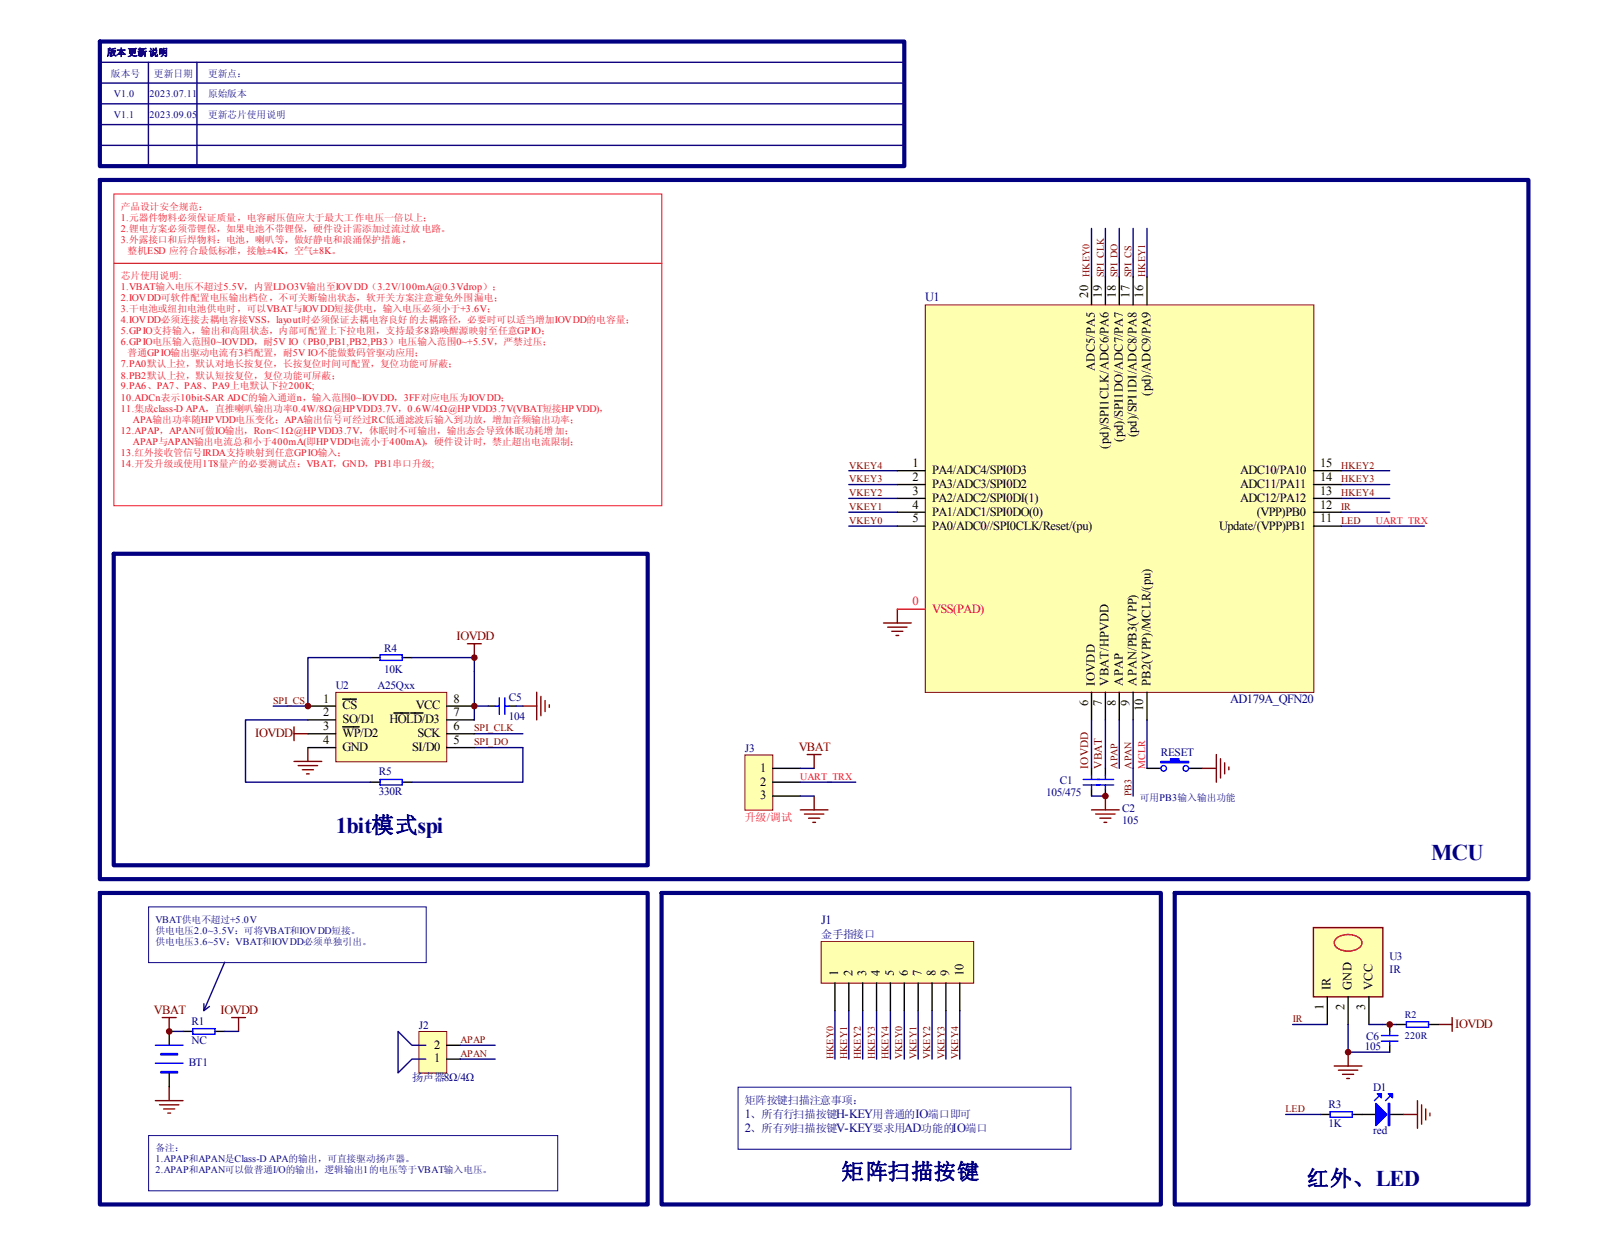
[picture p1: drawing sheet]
<svg xmlns="http://www.w3.org/2000/svg" width="279mm" height="216mm" viewBox="0 0 279 216" stroke-linecap="round" stroke-linejoin="round" font-family="sans-serif">
<path d="M17.3 31.2h247.4v121.1h-247.4zM19.7 96h92.5v53.9h-92.5z" fill="none" stroke="#000080" stroke-width=".72"/>
<path d="M127.8 188.4h57.7v10.7h-57.7z" fill="none" stroke="#11037f" stroke-width=".17"/>
<path d="M249.1 177.5h2.4M251.5 176.3v2.4M231.1 184.7h4.8M231.8 185.4h3.4M232.6 186.2h1.9M233.3 186.9h.5M233.5 182.3v2.4" fill="none" stroke="#800000" stroke-width=".24"/>
<path d="M227.5 160.7h12v12h-12z" fill-rule="evenodd" fill="#ffffb0" stroke="#800000" stroke-width=".24"/>
<path d="M229.9 172.7v4.8M233.5 172.7v4.8M237.1 172.7v4.8M240.7 177.5v1.2M240.7 181.1v1.2" fill="none" stroke="#000" stroke-width=".24"/>
<path d="M231.4 162.6a3.4 3.4 0 0 1 4.2 0 1.04 1.04 0 0 1-.4 1.8 3.2 3.2 0 0 1-4-.7l-.1-.3z" fill="none" stroke="#bf0000" stroke-width=".24"/>
<path d="M49.7 122.3h3.6M82.2 127.1h8.4M82.2 129.5h8.4M223.9 177.5h6M233.5 177.5v4.8h7.2M237.1 177.5h4.8" fill="none" stroke="#000080" stroke-width=".24"/>
<path d="M239.3 179.4h2.9M240.7 178.7v.7M239.3 180.4h2.9M240.7 180.4v.7" fill="none" stroke="#00f" stroke-width=".24"/>
<path d="M81 111.5h2.4M82.2 111.5v2.4M50.9 131.9h4.8M51.7 132.7h3.3M52.4 133.4h1.9M53.1 134.1h.5M53.3 129.5v2.4" fill="none" stroke="#800000" stroke-width=".24"/>
<path d="M58.3 120.1h19.1v11.9h-19.1z" fill="#ffffb0"/>
<path d="M58.2 120h19.2v12h-19.2z" fill="none" stroke="#800000" stroke-width=".17"/>
<g fill="none" stroke="#000" stroke-width=".24">
<path d="M53.3 122.3h4.8M53.3 124.7h4.8M53.3 127.1h4.8M53.3 129.5h4.8M59.3 121.1h2.4M59.3 125.9h2.9M68.2 123.5h2.7M71.1 123.5h2.2M77.4 122.3h4.8M77.4 124.7h4.8M77.4 127.1h4.8M77.4 129.5h4.8"/>
<path d="M84.6 122.3h1.2M88.2 122.3h1.2M228.7 193.1h1.7M234.2 193.1h4.1M240.7 193.1h2.4"/>
</g>
<path d="M85.8 122.3h.7M86.5 120.9v2.9M87.5 122.3h.7M87.5 120.9v2.9M230.4 192.6h3.8v1h-3.8zM239 189.8l-.9 .9M241 189.8l-1 .9" fill="none" stroke="#00f" stroke-width=".24"/>
<path d="M82.2 116.3v8.4M144.6 175.1v8.4M147 175.1v8.4M149.4 175.1v8.4M151.8 175.1v8.4M154.2 175.1v8.4M156.6 175.1v8.4M159 175.1v8.4M161.4 175.1v8.4M163.8 175.1v8.4M166.2 175.1v8.4M222.7 193.1h6" fill="none" stroke="#000080" stroke-width=".24"/>
<path d="M93 119.9v4.8M90.6 122.3h2.4M93.7 120.7v3.3M94.4 121.4v1.9M95.1 122.1v.5M243.1 193.1h2.4M245.5 190.7v4.8M246.2 191.4v3.4M247 192.2v1.9M247.7 192.9v.5" fill="none" stroke="#800000" stroke-width=".24"/>
<g fill="#00f" stroke="#00f" stroke-width=".24">
<path d="M240.5 189.5h.7v.7z"/>
<path d="M238.6 189.5h.7v.7z"/>
<path d="M238.3 191.2l1.9 1.9-1.9 1.9z"/>
<path d="M240.5 191.2h.2v3.8h-.2z" fill-rule="evenodd"/>
</g>
<path d="M114.6 154.7h86.5v54h-86.5zM203.5 154.7h61.2v54h-61.2z" fill="none" stroke="#000080" stroke-width=".72"/>
<path d="M129.1 130.9h4.8v9.5h-4.8z" fill="#ffffb0"/>
<path d="M129 130.8h4.9v9.6h-4.9z" fill="none" stroke="#800000" stroke-width=".17"/>
<g fill="none" stroke="#000" stroke-width=".24">
<path d="M64.1 113.9h1.7M69.7 113.9h1.7M64.1 135.5h1.7M69.7 135.5h1.7M133.8 133.1h4.8M133.8 135.5h4.8M133.8 137.9h4.8M189.1 133.1v1.2M189.1 136.7v1.2M191.5 133.1v1.2M191.5 136.7v1.2M198.7 133.1h2.4"/>
<path d="M205.9 133.1h2.4M241.9 177.5h1.7M247.4 177.5h1.7"/>
</g>
<g fill="none" stroke="#800000" stroke-width=".24">
<path d="M153 107.9h4.8M153.8 108.7h3.3M154.5 109.4h1.9M155.2 110.1h.5M155.4 105.6v2.3M50.9 125.9v2.4M50.9 127.1h2.4M139.8 130.7h2.4M141 130.7v2.4M141 137.9v2.4M191.5 137.9v2.4M208.3 133.1h2.4"/>
<path d="M210.7 130.7v4.8M211.4 131.5v3.3M212.1 132.2v1.9M212.9 132.9v.5M138.6 140.3h4.8M139.3 141.1h3.4M140.1 141.8h1.9M140.8 142.5h.5M189.1 140.3h4.8M189.8 141.1h3.4M190.5 141.8h1.9M191.2 142.5h.5"/>
</g>
<g fill="none" stroke="#000080" stroke-width=".24">
<path d="M189.1 39.6v8.4M191.5 39.6v8.4M193.9 39.6v8.4M196.3 39.6v8.4M198.7 39.6v8.4M147 84h8.4M147 86.4h8.4M147 88.8h8.4M147 91.2h8.4M147 81.6h8.4M232.3 84h8.4M232.3 86.4h8.4"/>
<path d="M232.3 88.8h8.4M232.3 91.2h8.4M232.3 81.6h8.4M64.1 113.9h-10.8v8.4M71.4 113.9h10.8v2.4M47.3 122.3h2.4M53.3 124.7h-10.8v10.8h21.6M82.2 122.3h2.4M89.4 122.3h1.2M90.6 129.5v6h-19.2M138.6 135.5h9.6M138.6 137.9h2.4"/>
<path d="M138.6 133.1h2.4M189.1 137.9h2.4M189.1 124.7v8.4M191.5 124.7v8.4M193.9 124.7v8.4M196.3 124.7v8.4M198.7 124.7v8.4"/>
</g>
<path d="M201.1 131.9h1.7v-.4h1.4v.4h1.7v.3h-4.8z" fill-rule="evenodd" fill="#00f" stroke="#00f" stroke-width=".24"/>
<g fill="none" stroke="#00f" stroke-width=".24">
<path d="M65.8 113.5h3.9v.9h-3.9zM65.8 135.1h3.9v.9h-3.9zM187.6 136h5.3M187.6 135.1h5.3M189.1 134.3v.8M189.1 136v.7M191.5 134.3v.8M191.5 136v.7M243.6 177h3.8v1h-3.8z"/>
<circle cx="201.6" cy="133.1" r=".48"/>
<circle cx="205.4" cy="133.1" r=".48"/>
</g>
<path d="M17.3 7.2h139.3v21.6h-139.3z" fill="none" stroke="#000080" stroke-width=".72"/>
<path d="M17.3 10.8h139.3M17.3 14.4h139.3M17.3 18h139.3M25.7 10.8v18M34.1 10.8v18M17.3 21.6h139.3M17.3 25.2h139.3" fill="none" stroke="#11037f" stroke-width=".24"/>
<path d="M19.7 33.6h94.9v12h-94.9zM19.7 45.6h94.9v42h-94.9z" fill="none" stroke="#ee0e22" stroke-width=".17"/>
<g fill="#800000" stroke="#800000" stroke-width=".17">
<circle cx="233.5" cy="182.3" r=".48"/>
<circle cx="240.7" cy="177.5" r=".48"/>
</g>
<path d="M160.4 52.9h67.2v67.1h-67.2z" fill="#ffffb0"/>
<path d="M160.3 52.8h67.3v67.2h-67.3z" fill="none" stroke="#800000" stroke-width=".17"/>
<g fill="none" stroke="#000" stroke-width=".24">
<path d="M189.1 48v4.8M191.5 48v4.8M193.9 48v4.8M196.3 48v4.8M198.7 48v4.8M155.4 81.6h4.8M155.4 84h4.8M155.4 86.4h4.8M155.4 88.8h4.8M155.4 91.2h4.8M227.5 81.6h4.8M227.5 84h4.8"/>
<path d="M227.5 86.4h4.8M227.5 88.8h4.8M227.5 91.2h4.8M189.1 119.9v4.8M191.5 119.9v4.8M193.9 119.9v4.8M196.3 119.9v4.8M198.7 119.9v4.8M29.3 178.7v2.4M31.7 178.7h1.7M37.2 178.7h1.7M29.3 185.9v2.4"/>
</g>
<path d="M155.4 105.6h4.8" fill="none" stroke="#ee0e22" stroke-width=".24"/>
<g fill="#800000" stroke="#800000" stroke-width=".17">
<circle cx="191.5" cy="137.9" r=".48"/>
<circle cx="53.3" cy="122.3" r=".48"/>
<circle cx="82.2" cy="122.3" r=".48"/>
<circle cx="82.2" cy="113.9" r=".48"/>
</g>
<path d="M28.1 176.3h2.4M29.3 176.3v2.4M40.1 176.3h2.4M41.3 176.3v2.4M26.9 190.7h4.8M27.6 191.4h3.4M28.3 192.2h2M29.1 192.9h.4M29.3 188.3v2.4" fill="none" stroke="#800000" stroke-width=".24"/>
<path d="M33.4 178.2h3.8v1h-3.8zM26.9 184.2h4.8M26.9 181.1h4.8" fill="none" stroke="#00f" stroke-width=".24"/>
<g fill="#00f" stroke="#00f" stroke-width=".24">
<path d="M27.9 182.6h2.8v.2h-2.8z" fill-rule="evenodd"/>
<path d="M27.9 185.7h2.8v.2h-2.8z" fill-rule="evenodd"/>
</g>
<path d="M29.3 178.7h2.4M38.9 178.7h2.4" fill="none" stroke="#000080" stroke-width=".24"/>
<path d="M36.3 174.4l-1 .7M38.9 166.7l-3.6 8.4v-1.2" fill="none" stroke="#11037f" stroke-width=".24"/>
<path d="M25.7 157.1h48.1v9.7h-48.1zM25.7 196.8h70.9v9.5h-70.9z" fill="none" stroke="#11037f" stroke-width=".17"/>
<path d="M17.3 154.7h94.9v54h-94.9z" fill="none" stroke="#000080" stroke-width=".72"/>
<path d="M72.6 178.8h4.8v7.1h-4.8z" fill="#ffffb0"/>
<path d="M72.6 178.7h4.8v7.2h-4.8z" fill="none" stroke="#800000" stroke-width=".17"/>
<path d="M77.4 183.5h2.4M77.4 181.1h2.4" fill="none" stroke="#000" stroke-width=".24"/>
<path d="M240.7 91.2h6M79.8 181.1h6M79.8 183.5h6" fill="none" stroke="#000080" stroke-width=".24"/>
<path d="M73.8 181.1h-2.4l-2.4-2.4v7.2l2.4-2.4h2.4" fill="none" stroke="#11037f" stroke-width=".24"/>
<circle cx="29.3" cy="178.7" r=".48" fill="#800000" stroke="#800000" stroke-width=".17"/>
<path d="M142.3 163.2h26.4v7.1h-26.4z" fill="#ffffb0"/>
<path d="M142.2 163.2h26.5v7.1h-26.5z" fill="none" stroke="#800000" stroke-width=".17"/>
<path d="M144.6 170.3v4.8M147 170.3v4.8M149.4 170.3v4.8M151.8 170.3v4.8M154.2 170.3v4.8M156.6 170.3v4.8M159 170.3v4.8M161.4 170.3v4.8M163.8 170.3v4.8M166.2 170.3v4.8" fill="none" stroke="#000" stroke-width=".24"/>
<path d="M196.3 133.1v4.8" fill="none" stroke="#000080" stroke-width=".24"/>
<g font-size="3.9" fill="#000080">
<text x="58.2" y="144.3">1bit模式spi</text>
<text x="247.9" y="149.1">MCU</text>
</g>
<g font-size="3.8" fill="#000080">
<text x="145.8" y="204.3">矩阵扫描按键</text>
<text x="226.3" y="205.5">红外、LED</text>
</g>
<g font-size="2.2" fill="#000080">
<text x="160.3" y="52.2">U1</text>
<text x="213.1" y="121.8">AD179A_QFN20</text>
<text x="142.2" y="160.1">J1</text>
</g>
<g font-size="2.2">
<text x="188.5" y="51.6" transform="rotate(-90 188.5 51.6)">20</text>
<text x="190.8" y="51.6" transform="rotate(-90 190.8 51.6)">19</text>
<text x="193.3" y="51.6" transform="rotate(-90 193.3 51.6)">18</text>
<text x="195.7" y="51.6" transform="rotate(-90 195.7 51.6)">17</text>
<text x="198" y="51.6" transform="rotate(-90 198 51.6)">16</text>
<text x="189.7" y="64.3" transform="rotate(-90 189.7 64.3)">ADC5/PA5</text>
<text x="199.3" y="68.6" transform="rotate(-90 199.3 68.6)">(pd)/ADC9/PA9</text>
<text x="192" y="77.7" transform="rotate(-90 192 77.7)">(pd)/SPI1CLK/ADC6/PA6</text>
<text x="194.5" y="76.5" transform="rotate(-90 194.5 76.5)">(pd)/SPI1DO/ADC7/PA7</text>
<text x="196.8" y="75.8" transform="rotate(-90 196.8 75.8)">(pd)/SPI1DI/ADC8/PA8</text>
<text x="158.1" y="80.9">1</text>
<text x="158.1" y="83.3">2</text>
<text x="161.5" y="82.1">PA4/ADC4/SPI0D3</text>
<text x="214.8" y="82.1">ADC10/PA10</text>
<text x="228.7" y="83.3">14</text>
<text x="228.7" y="80.9">15</text>
<text x="158.1" y="85.8">3</text>
<text x="158.1" y="88.1">4</text>
<text x="161.5" y="84.6">PA3/ADC3/SPI0D2</text>
<text x="161.5" y="87">PA2/ADC2/SPI0DI(1)</text>
<text x="161.5" y="89.3">PA1/ADC1/SPI0DO(0)</text>
<text x="214.8" y="87">ADC12/PA12</text>
<text x="214.8" y="84.6">ADC11/PA11</text>
<text x="217.7" y="89.3">(VPP)PB0</text>
<text x="228.7" y="88.1">12</text>
<text x="228.7" y="85.8">13</text>
<text x="158.1" y="90.5">5</text>
<text x="161.5" y="91.8">PA0/ADC0//SPI0CLK/Reset/(pu)</text>
<text x="211.2" y="91.8">Update/(VPP)PB1</text>
<text x="228.7" y="90.5">11</text>
<text x="189.7" y="118.8" transform="rotate(-90 189.7 118.8)">IOVDD</text>
<text x="192" y="118.8" transform="rotate(-90 192 118.8)">VBAT/HPVDD</text>
<text x="194.5" y="118.8" transform="rotate(-90 194.5 118.8)">APAP</text>
<text x="196.8" y="118.8" transform="rotate(-90 196.8 118.8)">APAN/PB3(VPP)</text>
<text x="199.3" y="118.8" transform="rotate(-90 199.3 118.8)">PB2(VPP)/MCLR/(pu)</text>
<text x="56" y="121.8">1</text>
<text x="56" y="124.1">2</text>
<text x="59.4" y="122.9">CS</text>
<text x="59.4" y="125.3">SO/D1</text>
<text x="67.5" y="125.3">HOLD/D3</text>
<text x="72.1" y="122.9">VCC</text>
<text x="78.6" y="124.1">7</text>
<text x="78.6" y="121.8">8</text>
<text x="188.5" y="122.3" transform="rotate(-90 188.5 122.3)">6</text>
<text x="190.8" y="122.3" transform="rotate(-90 190.8 122.3)">7</text>
<text x="193.3" y="122.3" transform="rotate(-90 193.3 122.3)">8</text>
<text x="195.7" y="122.3" transform="rotate(-90 195.7 122.3)">9</text>
<text x="198" y="123.3" transform="rotate(-90 198 123.3)">10</text>
<text x="56" y="126.5">3</text>
<text x="56" y="128.9">4</text>
<text x="59.4" y="127.8">WP/D2</text>
<text x="59.4" y="130.1">GND</text>
<text x="71.4" y="130.1">SI/D0</text>
<text x="72.3" y="127.8">SCK</text>
<text x="78.6" y="128.9">5</text>
<text x="78.6" y="126.5">6</text>
<text x="131.7" y="133.7">1</text>
<text x="131.7" y="136.1">2</text>
<text x="131.7" y="138.5">3</text>
<text x="145.2" y="169.2" transform="rotate(-90 145.2 169.2)">1</text>
<text x="147.7" y="169.2" transform="rotate(-90 147.7 169.2)">2</text>
<text x="150" y="169.2" transform="rotate(-90 150 169.2)">3</text>
<text x="152.4" y="169.2" transform="rotate(-90 152.4 169.2)">4</text>
<text x="154.9" y="169.2" transform="rotate(-90 154.9 169.2)">5</text>
<text x="157.2" y="169.2" transform="rotate(-90 157.2 169.2)">6</text>
<text x="159.6" y="169.2" transform="rotate(-90 159.6 169.2)">7</text>
<text x="162.1" y="169.2" transform="rotate(-90 162.1 169.2)">8</text>
<text x="164.4" y="169.2" transform="rotate(-90 164.4 169.2)">9</text>
<text x="166.9" y="169.2" transform="rotate(-90 166.9 169.2)">10</text>
<text x="230.5" y="171.5" transform="rotate(-90 230.5 171.5)">IR</text>
<text x="234.1" y="171.5" transform="rotate(-90 234.1 171.5)">GND</text>
<text x="237.7" y="171.5" transform="rotate(-90 237.7 171.5)">VCC</text>
<text x="229.3" y="175.1" transform="rotate(-90 229.3 175.1)">1</text>
<text x="232.9" y="175.1" transform="rotate(-90 232.9 175.1)">2</text>
<text x="236.5" y="175.1" transform="rotate(-90 236.5 175.1)">3</text>
<text x="75.2" y="184.1">1</text>
<text x="75.2" y="181.7">2</text>
</g>
<g font-size="2.2" fill="#ee0e22">
<text x="158.1" y="104.9">0</text>
<text x="161.5" y="106.2">VSS(PAD)</text>
</g>
<g font-size="2.2" fill="#800000">
<text x="79.1" y="110.9">IOVDD</text>
<text x="44.2" y="127.8">IOVDD</text>
<text x="138.3" y="130.1">VBAT</text>
<text x="26.7" y="175.7">VBAT</text>
<text x="38.2" y="175.7">IOVDD</text>
<text x="252.1" y="178.1">IOVDD</text>
</g>
<g font-size="2.2" fill="#11037f">
<text x="129" y="193.7">1</text>
<text x="129" y="196.1">2</text>
</g>
<g font-size="1.9" fill="#000080">
<text x="66.5" y="113">R4</text>
<text x="58.2" y="119.5">U2</text>
<text x="65.4" y="119.5">A25Qxx</text>
<text x="66.5" y="116.6">10K</text>
<text x="88.1" y="121.4">C5</text>
<text x="88.1" y="124.8">104</text>
<text x="129" y="130.3">J3</text>
<text x="201.1" y="131">RESET</text>
<text x="65.6" y="134.4">R5</text>
<text x="65.6" y="137.8">330R</text>
<text x="181.2" y="137.9">105/475</text>
<text x="183.6" y="135.8">C1</text>
<text x="194.4" y="140.6">C2</text>
<text x="194.4" y="142.7">105</text>
<text x="142.2" y="162.5">金手指接口</text>
<text x="240.7" y="166.3">U3</text>
<text x="240.7" y="168.7">IR</text>
<text x="33.2" y="177.5">R1</text>
<text x="72.6" y="178.2">J2</text>
<text x="32.7" y="184.7">BT1</text>
<text x="33.2" y="180.9">NC</text>
<text x="236.4" y="181.9">105</text>
<text x="236.6" y="180.2">C6</text>
<text x="71.4" y="187.4">扬声器8Ω/4Ω</text>
<text x="230.1" y="191.9">R3</text>
<text x="237.8" y="189.1">D1</text>
<text x="230.1" y="195.3">1K</text>
<text x="237.8" y="196.5">red</text>
</g>
<g font-size="1.9" fill="#800000">
<text x="188.5" y="133.2" transform="rotate(-90 188.5 133.2)">IOVDD</text>
<text x="190.8" y="133.2" transform="rotate(-90 190.8 133.2)">VBAT</text>
</g>
<text font-size="1.9" fill="#ee0e22" x="129" y="142.2">升级/调试</text>
<g font-size="1.9" fill="#11037f">
<text x="129" y="191.3">矩阵按键扫描注意事项：</text>
<text x="130" y="193.7">、所有行扫描按键H-KEY用普通的IO端口即可</text>
<text x="130" y="196.1">、所有列扫描按键V-KEY要求用AD功能的IO端口</text>
</g>
<g font-size="1.7" fill="#11037f">
<text x="18.5" y="9.7">版本更新说明</text>
<text x="19.2" y="13.3">版本号</text>
<text x="19.7" y="16.8">V1.0</text>
<text x="25.9" y="16.8">2023.07.11</text>
<text x="26.7" y="13.3">更新日期</text>
<text x="36.1" y="16.8">原始版本</text>
<text x="36.1" y="13.3">更新点：</text>
<text x="19.7" y="20.5">V1.1</text>
<text x="25.9" y="20.5">2023.09.05</text>
<text x="36.1" y="20.5">更新芯片使用说明</text>
<text x="26.9" y="159.9">VBAT供电不超过+5.0V</text>
<text x="26.9" y="161.8">供电电压2.0~3.5V：可将VBAT和IOVDD短接。</text>
<text x="26.9" y="163.7">供电电压3.6~5V：VBAT和IOVDD必须单独引出。</text>
<text x="26.9" y="199.5">备注：</text>
<text x="26.9" y="201.3">1.APAP和APAN是Class-D APA的输出，可直接驱动扬声器。</text>
<text x="26.9" y="203.3">2.APAP和APAN可以做普通I/O的输出，逻辑输出1的电压等于VBAT输入电压。</text>
</g>
<g font-size="1.7" fill="#ee0e22">
<text x="20.9" y="36.3">产品设计安全规范：</text>
<text x="20.9" y="38.3">1.元器件物料必须保证质量，电容耐压值应大于最大工作电压一倍以上；</text>
<text x="20.9" y="40.1">2.锂电方案必须带锂保，如果电池不带锂保，硬件设计需添加过流过放电路。</text>
<text x="20.9" y="42.1">3.外露接口和后焊物料：电池，喇叭等，做好静电和浪涌保护措施，</text>
<text x="22.1" y="44">整机ESD 应符合最低标准，接触±4K，空气±8K。</text>
<text x="20.9" y="48.3">芯片使用说明:</text>
<text x="20.9" y="50.2">1.VBAT输入电压不超过5.5V，内置LDO3V输出至IOVDD（3.2V/100mA@0.3Vdrop）；</text>
<text x="20.9" y="52.2">2.IOVDD可软件配置电压输出档位，不可关断输出状态，软开关方案注意避免外围漏电；</text>
<text x="20.9" y="54.1">3.干电池或纽扣电池供电时，可以VBAT与IOVDD短接供电，输入电压必须小于+3.6V；</text>
<text x="20.9" y="56">4.IOVDD必须连接去耦电容接VSS，layout时必须保证去耦电容良好的去耦路径，必要时可以适当增加IOVDD的电容量；</text>
<text x="20.9" y="57.9">5.GPIO支持输入，输出和高阻状态，内部可配置上下拉电阻，支持最多8路唤醒源映射至任意GPIO；</text>
<text x="20.9" y="59.9">6.GPIO电压输入范围0~IOVDD，耐5V IO（PB0,PB1,PB2,PB3）电压输入范围0~+5.5V，严禁过压；</text>
<text x="20.9" y="63.7">7.PA0默认上拉，默认对地长按复位，长按复位时间可配置，复位功能可屏蔽；</text>
<text x="20.9" y="65.6">8.PB2默认上拉，默认短按复位，复位功能可屏蔽；</text>
<text x="22.1" y="61.7">普通GPIO输出驱动电流有3档配置，耐5V IO不能做数码管驱动应用；</text>
<text x="20.9" y="67.5">9.PA6、PA7、PA8、PA9上电默认下拉200K;</text>
<text x="20.9" y="69.4">10.ADCn表示10bit-SAR ADC的输入通道n，输入范围0~IOVDD，3FF对应电压为IOVDD；</text>
<text x="20.9" y="71.4">11.集成class-D APA，直推喇叭输出功率0.4W/8Ω@HPVDD3.7V，0.6W/4Ω@HPVDD3.7V(VBAT短接HP VDD)，</text>
<text x="20.9" y="75.2">12.APAP，APAN可做IO输出，Ron＜1Ω@HPVDD3.7V，休眠时不可输出，输出态会导致休眠功耗增加；</text>
<text x="23" y="73.2">APA输出功率随HPVDD电压变化；APA输出信号可经过RC低通滤波后输入到功放，增加音频输出功率；</text>
<text x="23" y="77.1">APAP与APAN输出电流总和小于400mA(即HPVDD电流小于400mA)，硬件设计时，禁止超出电流限制；</text>
<text x="20.9" y="79">13.红外接收管信号IRDA支持映射到任意GPIO输入；</text>
<text x="20.9" y="80.9">14.开发升级或使用1T8量产的必要测试点：VBAT，GND，PB1串口升级;</text>
<text x="238.3" y="90.8">UART_TRX</text>
<text x="138.6" y="135.1">UART_TRX</text>
<text x="198.4" y="133.2" transform="rotate(-90 198.4 133.2)">MCLR</text>
</g>
<g font-size="1.7" fill="#800000">
<text x="188.7" y="48" transform="rotate(-90 188.7 48)">HKEY0</text>
<text x="191.2" y="48" transform="rotate(-90 191.2 48)">SPI_CLK</text>
<text x="193.5" y="48" transform="rotate(-90 193.5 48)">SPI_DO</text>
<text x="196" y="48" transform="rotate(-90 196 48)">SPI_CS</text>
<text x="198.4" y="48" transform="rotate(-90 198.4 48)">HKEY1</text>
<text x="147.1" y="83.6">VKEY3</text>
<text x="147.1" y="81.2">VKEY4</text>
<text x="232.3" y="81.2">HKEY2</text>
<text x="232.3" y="83.6">HKEY3</text>
<text x="147.1" y="88.4">VKEY1</text>
<text x="147.1" y="85.9">VKEY2</text>
<text x="232.3" y="88.4">IR</text>
<text x="232.3" y="85.9">HKEY4</text>
<text x="147.1" y="90.8">VKEY0</text>
<text x="232.3" y="90.8">LED</text>
<text x="47.3" y="121.9">SPI_CS</text>
<text x="82.1" y="126.7">SPI_CLK</text>
<text x="82.1" y="129.1">SPI_DO</text>
<text x="193.5" y="133.2" transform="rotate(-90 193.5 133.2)">APAP</text>
<text x="196" y="137.9" transform="rotate(-90 196 137.9)">PB3</text>
<text x="196" y="133.2" transform="rotate(-90 196 133.2)">APAN</text>
<text x="223.9" y="177.1">IR</text>
<text x="79.8" y="183.1">APAN</text>
<text x="79.8" y="180.8">APAP</text>
<text x="144.4" y="183.6" transform="rotate(-90 144.4 183.6)">HKEY0</text>
<text x="146.7" y="183.6" transform="rotate(-90 146.7 183.6)">HKEY1</text>
<text x="149.1" y="183.6" transform="rotate(-90 149.1 183.6)">HKEY2</text>
<text x="151.6" y="183.6" transform="rotate(-90 151.6 183.6)">HKEY3</text>
<text x="153.9" y="183.6" transform="rotate(-90 153.9 183.6)">HKEY4</text>
<text x="156.3" y="183.6" transform="rotate(-90 156.3 183.6)">VKEY0</text>
<text x="158.7" y="183.6" transform="rotate(-90 158.7 183.6)">VKEY1</text>
<text x="161.1" y="183.6" transform="rotate(-90 161.1 183.6)">VKEY2</text>
<text x="163.6" y="183.6" transform="rotate(-90 163.6 183.6)">VKEY3</text>
<text x="165.9" y="183.6" transform="rotate(-90 165.9 183.6)">VKEY4</text>
<text x="222.7" y="192.7">LED</text>
</g>
<g font-size="1.7" fill="#000080">
<text x="197.4" y="138.8">可用PB3输入输出功能</text>
<text x="243.3" y="176.4">R2</text>
<text x="243.3" y="180">220R</text>
</g>
</svg>
